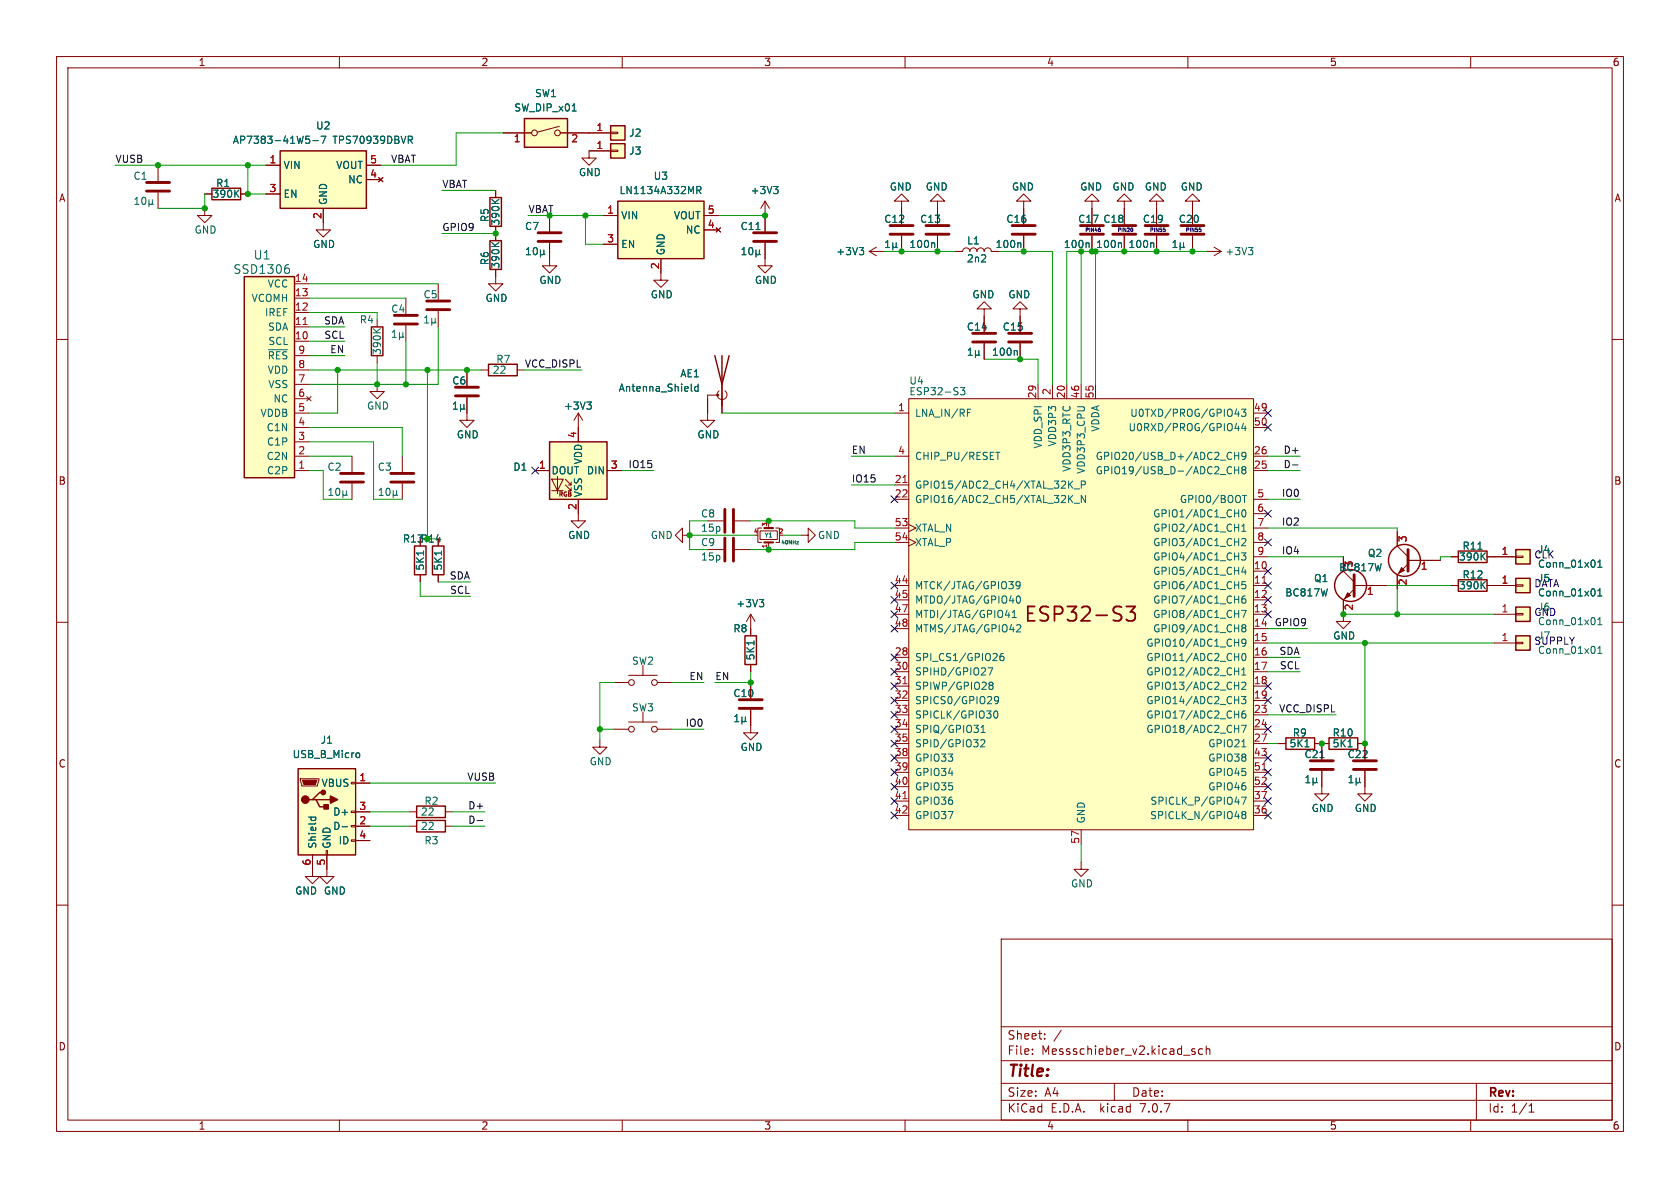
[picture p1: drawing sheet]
<svg xmlns="http://www.w3.org/2000/svg" width="297mm" height="210mm" viewBox="0 0 297 210" stroke-linecap="round" stroke-linejoin="round" font-family="sans-serif">
<g fill="none" stroke="#840000" stroke-width=".18">
<path d="M10 10h277v190h-277zM12 12h273v186h-273zM60 10v2M110 10v2M160 10v2M210 10v2M260 10v2M27.9 29.2v2.8M27.9 34v2.8M36.2 36.8v1.3h1.3l-1.3 1.3-1.3-1.3h1.3M36.2 34.3h1.3M42.5 34.3h1.3"/>
<path d="M47 34.3h2.5M47 29.2h2.5M57.1 36.8v3.8h1.3l-1.3 1.3-1.2-1.3h1.2M64.8 29.2h2.5M64.8 31.8h2.5M66.9 31.4l.8 .7M67.7 31.4l-.8 .7M87.6 33.7v1.2M88.9 23.5h5.1M97.2 38.1v2.8M98.9 22.3l-3.9 1.1M99.1 23.5h8.8"/>
<path d="M106.7 38.1h2.5M107.9 26.5h1.3v.3h-1.3zM107.9 23.4h1.3v.2h-1.3zM107.9 26.7h-3.8v1.2h1.3l-1.3 1.3-1.2-1.3h1.2M124.5 38.1h2.5M135.3 35.6v5.3M135.3 35.6l-.8 1.2M135.3 35.6l.7 1.2M159.4 35.6h1.3l-1.3-1.3-1.3 1.3h1.3v4M165.7 35.6h1.3l-1.3-1.3-1.2 1.3h1.2v4M181 35.6h1.2l-1.2-1.3-1.3 1.3h1.3v4M193 35.6h1.3l-1.3-1.3-1.2 1.3h1.2v4"/>
<path d="M198.8 35.6h1.2l-1.2-1.3-1.3 1.3h1.3v4M204.5 35.6h1.2l-1.2-1.3-1.3 1.3h1.3v4M210.8 35.6h1.3l-1.3-1.3-1.3 1.3h1.3v4M10 60h2M52.1 57.8h2.5M52.1 55.2h2.5M52.1 52.7h2.5M52.1 50.2h2.5M66.7 56.5v1.3M71.8 52.7v2.8M71.8 57.5v2.8M77.5 50.2v2.8"/>
<path d="M77.5 55v2.8M87.6 47.6v2.6h1.3l-1.3 1.2-1.2-1.2h1.2M87.6 40v2.5M97.2 42.9v4.1h1.2l-1.2 1.3-1.3-1.3h1.3M106.7 43.2h2.5M116.8 45.7v3.8h1.3l-1.3 1.3-1.2-1.3h1.2M124.5 40.6h2.5M126.6 40.3l.8 .7M127.4 40.3l-.8 .7M135.3 42.9v4.1h1.2l-1.2 1.3-1.3-1.3h1.3M153.7 44.5l1.2 .7M153.7 44.5h2.5"/>
<path d="M154.9 43.7l-1.2 .8M159.4 41.7v2.8M165.7 41.7v2.8M168.9 44.5h1.3a.64 .64 0 0 1 .6-.7 .64 .64 0 0 1 .6 .7 .64 .64 0 0 1 .7-.7 .64 .64 0 0 1 .6 .7 .64 .64 0 0 1 .7-.7 .64 .64 0 0 1 .6 .7 .64 .64 0 0 1 .6-.7 .64 .64 0 0 1 .7 .7h1.2M174 54.6h1.3l-1.3-1.3-1.3 1.3h1.3v4.1M180.3 54.6h1.3l-1.3-1.3-1.2 1.3h1.2v4.1M181 41.7v2.8M193 41.7v2.8M198.8 41.7v2.8M204.5 41.7v2.8M210.8 41.7v2.8M213.4 44.5h2.5"/>
<path d="M214.6 43.7l1.3 .8M215.9 44.5l-1.3 .7M285 60h2M52.1 60.3h2.5M52.1 78.1h2.5M52.1 75.6h2.5M52.1 73h2.5M52.1 70.5h2.5M52.1 67.9h2.5M52.1 65.4h2.5M52.1 62.9h2.5M54.2 70.1l.8 .8"/>
<path d="M55 70.1l-.8 .8M66.7 67.9v1.3h1.2l-1.2 1.3-1.3-1.3h1.3M66.7 62.9v1.2M82.5 70.2v4.1h1.3l-1.3 1.3-1.2-1.3h1.2M82.5 65.4v2.8M85.1 65.4h1.3M91.4 65.4h1.3M102.2 73v5.1M102.2 73l-.7 1.3M102.2 73l.8 1.3M126.9 69.9h-1.8v4.4h1.3l-1.3 1.3-1.3-1.3h1.3M127.1 69.1a.85 .85 0 0 0-.1 1.2 .85 .85 0 0 0 1.3 0 .85 .85 0 0 0-.2-1.2"/>
<path d="M127.6 67.9v5.1M158.1 73h2.6M160.7 70.5h60.9v76.2h-60.9zM174 60.7v2.8M180.3 60.7v2.8M183.5 67.9v2.6M186.1 67.9v2.6M188.6 67.9v2.6M191.1 67.9v2.6M193.7 67.9v2.6M221.6 75.6h2.6M221.6 73h2.6"/>
<path d="M52.1 83.2h2.5M52.1 80.6h2.5M62.2 80.6v2.8M62.2 85.5v2.8M71.1 80.6v2.8M71.1 85.5v2.8M94.6 83.2h2.6M97.5 84.7h2.1l-1 2zM97.5 86.7h2.1M98.6 84.2v3M99.9 85.7l1.1 1v-.5M99.9 84.7l1.1 1v-.5"/>
<path d="M100.5 85.7h.5M100.5 86.7h.5M102.2 88.3v3.8h1.3l-1.3 1.2-1.2-1.2h1.2M107.3 83.2h2.6M120.6 94.6v-1.3l-1.2 1.3 1.2 1.3v-1.3h1.3M125.1 97.2h2.8M125.1 92.1h2.8M129.9 97.2h2.8M129.9 92.1h2.8M134.4 93.9h3v1.5h-3zM134.6 93.3h-.6v2.6h.6M135.9 92.1v1.2"/>
<path d="M135.9 95.9v1.3M137.2 93.3h.6v2.6h-.6M141.6 94.6h1.3v-1.3l1.2 1.3-1.2 1.3v-1.3M158.1 80.6h2.6M158.1 85.7h2.6M158.1 88.3h2.6M158.1 93.3h2.6M158.1 95.9h2.6M160.7 92.7l1.2 .6-1.2 .7M160.7 95.3l1.2 .6-1.2 .6M221.6 83.2h2.6M221.6 80.6h2.6"/>
<path d="M221.6 88.3h2.6M221.6 93.3h2.6M221.6 95.9h2.6M221.6 90.8h2.6M221.6 98.4h2.6M237.5 98.4v2.6l1.9 1.9M247 94v2.5l1.9 1.9M248.9 99.7l-1.9 1.9v2.5M248.9 99.1h5.7M256.5 98.4h1.3M262.9 98.4h5.1M268 98.3h1.2v.3h-1.2z"/>
<path d="M10 110h2M74.3 101.6v1.3M77.5 101.6v1.3M111.1 119.4h5.1M113.7 117.6v1.8M132.7 108.6v3.8M132.7 117.5v1.2M132.7 108.6l-.7 1.3M132.7 108.6l.8 1.3M158.1 103.5h2.6M158.1 106h2.6M158.1 108.6h2.6"/>
<path d="M158.1 111.1h2.6M158.1 116.2h2.6M158.1 118.7h2.6M221.6 101h2.6M221.6 103.5h2.6M221.6 106h2.6M221.6 108.6h2.6M221.6 111.1h2.6M221.6 113.7h2.6M221.6 116.2h2.6M221.6 118.7h2.6M239.4 104.1l-1.9 1.9v3.9h1.3l-1.3 1.2-1.3-1.2h1.3"/>
<path d="M239.4 103.5h5.7M256.5 103.5h1.3M262.9 103.5h5.1M264.2 108.6h3.8M264.2 113.7h3.8M268 103.4h1.2v.2h-1.2zM268 113.5h1.2v.3h-1.2zM268 108.5h1.2v.2h-1.2zM285 110h2M53.1 137.7h3.3v.2l-.3 1h-2.8zM62.1 138.3h.8v.3h-.8zM62.9 138.4h2.5"/>
<path d="M106 130.8v1.3h1.3l-1.3 1.3-1.2-1.3h1.2M108.6 128.9h2.5M108.6 120.7h2.5M111.1 127.6h5.1M113.7 125.9v1.7M116.2 128.9h2.5M116.2 120.7h2.5M132.7 125.5v4h1.3l-1.3 1.3-1.3-1.3h1.3M132.7 120.7v2.7M158.1 121.3h2.6M158.1 123.8h2.6M158.1 126.4h2.6"/>
<path d="M158.1 128.9h2.6M158.1 131.4h2.6M158.1 134h2.6M158.1 136.5h2.6M158.1 139.1h2.6M221.6 121.3h2.6M221.6 123.8h2.6M221.6 126.4h2.6M221.6 128.9h2.6M221.6 131.4h2.6M221.6 134h2.6M221.6 136.5h2.6"/>
<path d="M221.6 139.1h2.6M226.1 131.4h1.2M232.4 131.4h2.5M233.7 136.3v4h1.2l-1.2 1.3-1.3-1.3h1.3M233.7 131.4v2.8M240 131.4h1.3v2.8M241.3 136.3v4h1.3l-1.3 1.3-1.3-1.3h1.3M10 160h2M55.2 151.1v3.8h1.3l-1.3 1.3-1.2-1.3h1.2M57.7 150.4h.2v.7h-.2zM57.8 151.1v3.8h1.3l-1.3 1.3-1.3-1.3h1.3M62.1 148.5h.8v.2h-.8z"/>
<path d="M62.1 145.9h.8v.3h-.8zM62.1 143.4h.8v.2h-.8zM62.9 146.1h2.5M62.9 143.5h2.5M62.9 148.6h2.5M72.4 146.1h1.3M72.4 143.5h1.3M78.7 146.1h1.3M78.7 143.5h1.3M158.1 144.1h2.6M158.1 141.6h2.6M191.1 152.4v1.3h1.3l-1.3 1.2-1.2-1.2h1.2"/>
<path d="M191.1 146.7v2.5M221.6 144.1h2.6M221.6 141.6h2.6M285 160h2M177 166h108v32h-108zM60 198v2M110 198v2M160 198v2M177 194.5h108M177 191.5h108M177 187.5h108M177 181.5h108"/>
<path d="M182.5 186.3v.1M182.5 185.5v.1M184.7 183.6v.1M184.7 182.8v.1M187.6 182.1l-1.3 2M197 191.5v3M210 198v2M210.7 185.8l.5 .2 .1 .2-.2 .2-.4-.1M210.7 185.5h.5M212.6 185.5l-.4-.1-.3 .3v.4l.1 .2h.6M213.2 185.5l.3-.1 .3 .1 .1 .9M213.2 184.9v1.5"/>
<path d="M260 198v2M261 191.5v6.5M270.3 196.6h.9M270.3 195.5l.4-.4v1.5"/>
<circle cx="94.5" cy="23.5" r=".51"/>
<circle cx="98.6" cy="23.5" r=".51"/>
<circle cx="111.6" cy="120.7" r=".51"/>
<circle cx="111.6" cy="128.9" r=".51"/>
<circle cx="115.7" cy="120.7" r=".51"/>
<circle cx="115.7" cy="128.9" r=".51"/>
</g>
<g fill="none" stroke="#840000" stroke-width=".25">
<path d="M37.5 33.3h5v2h-5zM49.5 26.7h15.3v10.1h-15.3zM86.6 34.9h2v5.1h-2zM92.7 21h7.6v5h-7.6zM107.9 25.4h2.6v2.5h-2.6zM107.9 22.2h2.6v2.6h-2.6zM109.2 35.6h15.3v10.1h-15.3zM43.2 48.9h8.9v35.6h-8.9zM65.7 57.8h2v5.1h-2zM86.6 42.5h2v5.1h-2zM86.4 64.4h5v2h-5zM97.2 78.1h10.1v10.2h-10.1z"/>
<path d="M126.4 62.9l1.2 5 1.3-5M127.6 62.9v8.9M73.3 96.5h2v5.1h-2zM76.5 96.5h2v5.1h-2zM257.8 97.4h5.1v2h-5.1zM268 97.2h2.5v2.5h-2.5zM131.7 112.4h2v5.1h-2zM257.8 102.5h5.1v2h-5.1zM268 102.2h2.5v2.6h-2.5zM268 112.4h2.5v2.5h-2.5zM268 107.3h2.5v2.6h-2.5zM52.7 135.9h10.2v15.2h-10.2z"/>
<path d="M227.3 130.4h5.1v2.1h-5.1zM234.9 130.4h5.1v2.1h-5.1zM55.2 141.4h.7l.6 1.2h1.3M55.9 141.4h2.5M57.1 140.1h-.6l-1.3 1.3h-.6M73.7 142.5h5v2h-5zM73.7 145h5v2.1h-5z"/>
<circle cx="248.3" cy="99.1" r="2.82"/>
<circle cx="238.8" cy="103.5" r="2.82"/>
</g>
<g fill="none" stroke="#006464" stroke-width=".18">
<path d="M101.1 19.6h.8M23.8 36.1h.8M23.8 35.2l.4-.3v1.2M25.2 35l.2-.1a.68 .68 0 0 1 .4 .6 .68 .68 0 0 1-.4 .6l-.2-.1-.1-.3zM26.3 36l.2 .1h.3l.1-.1M26.3 35.3v1.3M26.9 36l.2 .1M26.9 35.3v.7M41.7 34.1l.5 .8M42.2 33.6l-.7 .7M54.1 24.1h.6M54.6 24.6l.2 .2-.2 .5"/>
<path d="M55.3 24.9h1M56.8 24.1h.8l-.5 1.2M72.5 24.7l.4 .6M72.7 24.1l.2 .2-.1 .3-.1 .1M86.9 35.2l.8 .8M88.2 35.2l-.7 .6M123.2 33.6h.6l.1-.2v-.3l-.7-.1v1.2M123.5 33.6l.4 .6M136.8 33h.8l-.5 .4M137.3 33.4l.3 .3v.3l-.3 .2M50.7 46.8h.3M50.9 47.4l.3 .3v.3l-.3 .3"/>
<path d="M66 58.1l.7 .7M67.3 58.1l-.8 .5M69.3 59.6h.8M69.3 58.7l.4-.3v1.2M70.6 59.5l.2 .1h.2l.2-.1M70.6 58.8v1.3M71.2 59.5l.2 .1M71.2 58.8v.7M75.1 57.1h.7M75.1 56.2l.3-.4v1.3M76.3 56.9l.2 .2h.3l.1-.2M76.3 56.2v1.3"/>
<path d="M76.9 56.9l.2 .2M76.9 56.2v.7M86.9 42.9l.8 .7M88.2 42.9l-.7 .5M93.1 45h.7M93.1 44.1l.3-.3v1.2M94.4 43.9l.2-.1a.68 .68 0 0 1 .4 .6 .68 .68 0 0 1-.4 .6l-.2-.1-.1-.4zM95.5 44.8l.2 .2h.3l.1-.2M95.5 44.2v1.3M96.1 44.8l.2 .2M96.1 44.2v.6M131.2 45h.7"/>
<path d="M131.2 44.1l.3-.3v1.2M132.5 43.9l.2-.1a.68 .68 0 0 1 .4 .6 .68 .68 0 0 1-.4 .6l-.2-.1-.1-.4zM133.6 44.8l.2 .2h.3l.1-.2M133.6 40.6h.8M133.6 44.2v1.3M134.2 44.8l.2 .2M134.2 44.2v.6M151.9 43.8h.8l-.4 .4M152.4 44.2l.3 .3v.3l-.3 .2M156.6 43.8h.7M156.6 42.9l.3-.4v1.3M157.8 43.6l.2 .2h.3l.1-.2"/>
<path d="M157.8 42.9v1.3M158.4 43.6l.2 .2M158.4 42.9v.7M161 43.8h.7M161 42.9l.4-.4v1.3M162.3 42.6l.2-.1a.68 .68 0 0 1 .5 .6 .68 .68 0 0 1-.5 .7l-.2-.2-.1-.3zM163.5 42.6l.2-.1a.68 .68 0 0 1 .5 .6 .68 .68 0 0 1-.5 .7l-.2-.2-.1-.3zM164.7 42.9v.9M164.7 43l.2-.1 .3 .1v.8M180.3 42.9l.2 .2v.7M192.4 42.9l.1 .2v.7M198.1 42.9l.2 .2v.7"/>
<path d="M203.8 42.9l.2 .2v.7M207.4 43.8h.7M207.4 42.9l.3-.4v1.3M208.6 43.6l.2 .2h.3l.1-.2M208.6 42.9v1.3M209.2 43.6l.2 .2M209.2 42.9v.7M220.7 43.8h.8l-.4 .4M221.2 44.2l.3 .3v.3l-.3 .2M47.5 61.8h3.3M80.1 72.3h.8M80.1 71.4l.4-.3v1.2"/>
<path d="M81.4 72.2l.2 .1h.2l.2-.1M81.4 71.5v1.3M82 72.2l.2 .1M82 71.5v.7M103.7 71.1h.8l-.4 .4M104.3 71.5l.2 .3v.3l-.2 .2M122.3 69.1l.1 .1M123.4 67.9v1.3M123.4 68.4l-.4-.1-.2 .3 .1 .5h.5M169.8 68.5h.8l-.5 .5 .4 .1v.6l-.2 .1-.5-.1M171 72.3h.6M171 72.9h.4"/>
<path d="M171.2 62.8h.7M171.2 61.9l.3-.4v1.3M172.4 62.6l.2 .2h.3l.1-.2M172.4 62v1.2M173 62.6l.2 .2M173 62v.6M175.6 62.8h.7M175.6 61.9l.4-.4v1.3M176 80h.8M176.4 80v1.2M176.9 61.7l.2-.2a.68 .68 0 0 1 .5 .7 .68 .68 0 0 1-.5 .6l-.2-.1-.1-.4zM178.2 61.6l.1-.1a.68 .68 0 0 1 .5 .7 .68 .68 0 0 1-.5 .6 .84 .84 0 0 1-.1-1.2z"/>
<path d="M179.3 62v.8M179.3 62.1l.2-.1h.3v.8M218.3 80v1.2M218.3 73.2h.8M218.6 74.8l-.3 .9h.8M218.9 72.8v.8M218.9 75.3v.8M219 80v1.2M219.5 72.3h.8l-.5 .5 .4 .1v.6l-.2 .1-.5-.1M219.8 74.8l-.3 .9h.8M220.1 75.3v.8M58.1 87.6h.8"/>
<path d="M58.1 86.7l.4-.4v1.3M59.5 86.4l.1-.1a.68 .68 0 0 1 .5 .6 .68 .68 0 0 1-.5 .7 .84 .84 0 0 1-.1-1.2zM60.6 87.4l.2 .2h.2l.2-.2M60.6 86.7v1.3M61.2 87.4l.2 .2M61.2 86.7v.7M67 87.6h.8M67 86.7l.4-.4v1.3M68.4 86.4l.1-.1a.68 .68 0 0 1 .5 .6 .68 .68 0 0 1-.5 .7 .84 .84 0 0 1-.1-1.2zM69.5 87.4l.2 .2h.2l.2-.2M69.5 86.7v1.3M70.1 87.4l.2 .2"/>
<path d="M70.1 86.7v.7M74.9 97.4v.7M78 97.4v.7M140.8 95.7h.4l-.4 .5h.4M189.1 85.6l.6 .7M189.1 88.1l.6 .7M189.7 85l-.8 .8M189.7 87.6l-.8 .7M189.9 86.4h1M189.9 89h1M191.2 85.7l.6-.1 .1-.1-.1-.3-.6-.2v1.3M191.9 87.6v1.2l-.7-1.2v1.2"/>
<path d="M217.2 82.6l.3-.1 .2 .1M217.7 80v.1M217.7 83.6l-.2 .2-.3-.1M217.7 81.1v.1M218.3 82.5v1.3M218.3 83.1h.7M218.3 80.6h.7M219 82.5v1.3M219.5 97.7h.8l-.5 .5 .4 .1v.6l-.2 .1-.5-.1M219.5 95.3l.5-.1 .3 .4-.8 .9h.8M219.5 93l.4-.3v1.2M219.5 93.9h.8"/>
<path d="M219.7 87.6h.7M219.7 90.2l.1-.1a.68 .68 0 0 1 .5 .6 .68 .68 0 0 1-.5 .7 .84 .84 0 0 1-.1-1.2zM219.8 83l-.3-.2 .3-.3h.2l.3 .2-.3 .3M219.8 83l-.3 .3 .1 .3 .2 .2 .3-.1 .2-.2v-.2l-.3-.3M219.8 83h.2M220 87.6v1.2M220.3 80.5l-.3 .2h-.3l-.2-.2 .2-.5h.3l.2 .1a.84 .84 0 0 1-.3 1.1h-.2M261.3 97.1h.7M262 98.3l.6 .7M262.6 97.7l-.7 .8M282.5 99.4l.3-.4v1.3M133.3 113.3v.7"/>
<path d="M134.2 106h.8l-.4 .5M134.8 106.5l.2 .2v.3l-.2 .3M174.7 118.1h.8l-.5 1.2M177.4 115.5l-.4 .1a.86 .86 0 0 0 0 1.2l.4-.1 .1-.5-.2-.2-.4 .1-.1 .1M177.7 108.7h.8M178.3 102.8h.8l-.4 .5M178.3 108.3v.9M178.5 111.3h.8M178.9 109.2h.8M178.9 108.3l.4-.4v1.3M179.1 103.4v.6M180.2 110.4l-.5 .2"/>
<path d="M180.3 106.5a.69 .69 0 0 0-.3-1.1 .79 .79 0 0 0 0 1.2M180.3 103.4l-.2 .2-.4-.1-.1-.1 .1-.5 .4-.1 .2 .1a.84 .84 0 0 1-.3 1.2h-.3M180.4 111l-.7 .7h.8M218.3 118.7h.7M219 118.1v1.2M219.5 107.9h.8l-.5 1.3M219.5 119.3h.8M219.5 118.4l.4-.3v1.2M219.7 115.6l.1-.1a.68 .68 0 0 1 .5 .6 .68 .68 0 0 1-.5 .7 .84 .84 0 0 1-.1-1.2zM219.8 111l-.3-.3 .3-.3h.2l.3 .3-.3 .3M219.8 111l-.3 .2 .1 .4 .2 .1 .3-.1 .2-.1v-.3l-.3-.2M219.8 111h.2"/>
<path d="M219.8 100.2l-.3 .9h.8M220.1 105.4h-.3a.86 .86 0 0 0 0 1.2l.4-.1 .1-.4-.3-.3-.3 .1-.2 .2M220.1 100.7v.8M220.2 102.8h-.6l-.1 .6 .2-.1 .4 .1 .2 .1-.1 .5-.2 .1-.5-.1M220.3 113.5l-.3 .3-.3-.1-.2-.2 .2-.5h.3l.2 .1a.84 .84 0 0 1-.3 1.1h-.2M262 103.4l.6 .7M262.6 102.8l-.7 .7M282.5 105.4h.7M282.5 110.4h.7M282.5 115.5h.7M282.5 104.4l.3-.3v1.3M282.5 109.5l.3-.3v1.2"/>
<path d="M282.5 114.6l.3-.4v1.3M282.5 100.3h.7M63.2 133.1h.3l.1 .2-.1 .5-.3 .1M129.9 127.6h.7M129.9 126.7l.4-.4v1.3M131.2 127.4l.1 .2h.3l.2-.2M131.2 126.7v1.3M131.8 127.4l.1 .2M131.8 126.7v.7M173.4 130.9l.5-.1 .2 .3-.8 .9h.8M173.4 129.5h.8M173.4 128.6l.4-.4v1.3"/>
<path d="M175.1 121.1l-.3-.2 .3-.3h.2l.3 .2-.3 .3M175.1 121.1l-.3 .3 .1 .3 .2 .2 .3-.1 .2-.2v-.2l-.3-.3M175.1 121.1h.2M175.8 125.8l.2-.1a.68 .68 0 0 1 .4 .6 .68 .68 0 0 1-.4 .6l-.2-.1-.1-.3zM176.5 123.7l-.2 .2h-.4l-.1-.2 .1-.5 .4-.1 .2 .2a.84 .84 0 0 1-.3 1.1h-.3M219.5 123.1h.8l-.5 .5 .4 .1v.6l-.2 .1-.5-.1M219.5 128.2h.8l-.5 1.3M219.5 120.7l.5-.1 .3 .4-.8 .9h.8M219.5 132h.8M220.1 125.7h-.3a.86 .86 0 0 0 0 1.2l.4-.1 .1-.4-.3-.2h-.3l-.2 .2M230.7 132h.7M230.9 138.4h.7"/>
<path d="M230.9 137.5l.3-.4v1.3M232.1 138.2l.2 .2h.3l.1-.2M232.1 137.5v1.3M232.7 138.2l.2 .2M232.7 137.5v.7M233.3 133.9h.8M238.3 132h.7M238.5 138.4h.7M238.5 137.5l.3-.4v1.3M239.7 138.2l.2 .2h.3l.2-.2M239.7 137.5v1.3M240.4 138.2l.1 .2"/>
<path d="M240.4 137.5v.7M54.6 144.5h1.2M55 144.5v.3M55.8 144.5v.3M60.5 146.1h.9M219.5 140.9h.8l-.5 1.3M219.8 144l-.3-.2 .3-.3h.2l.3 .2-.3 .3M219.8 144l-.3 .2 .1 .4 .2 .1h.3l.2-.2v-.3l-.3-.2M219.8 144h.2"/>
</g>
<g fill="#ffffc2" stroke="#ffffc2" stroke-width=".18">
<path d="M43.2 48.9h8.9v35.6h-8.9z"/>
<path d="M160.7 70.5h60.9v76.2h-60.9z"/>
<path d="M52.7 135.9h10.2v15.2h-10.2z"/>
<path d="M92.7 21h7.6v5h-7.6z"/>
<path d="M49.5 26.7h15.3v10.1h-15.3z"/>
<path d="M268 102.2h2.5v2.6h-2.5z"/>
<path d="M107.9 25.4h2.6v2.5h-2.6z"/>
<path d="M107.9 22.2h2.6v2.6h-2.6z"/>
<path d="M268 97.2h2.5v2.5h-2.5z"/>
<path d="M268 112.4h2.5v2.5h-2.5z"/>
<path d="M268 107.3h2.5v2.6h-2.5z"/>
<path d="M109.2 35.6h15.3v10.1h-15.3z"/>
<path d="M97.2 78.1h10.1v10.2h-10.1z"/>
</g>
<path d="M53.6 57.4h.7M159.6 85.3h.8M223.1 103.1h.8M159.6 120.9h.8M223.1 136.1h.8M159.6 141.2h.8" fill="none" stroke="#a90000" stroke-width=".18"/>
<g fill="none" stroke="#840000" stroke-width=".51">
<path d="M25.9 33.8h4.1M25.9 32.3h4.1M157.4 39.9h4M163.7 39.9h4.1M178.9 39.9h4.1M191 39.9h4.1M196.7 39.9h4.1M202.4 39.9h4.1M208.8 39.9h4.1M69.7 55.8h4.1M69.7 57.3h4.1M75.4 53.2h4.1"/>
<path d="M75.4 54.7h4.1M95.1 42.7h4.1M95.1 41.1h4.1M133.2 42.7h4.1M133.2 41.1h4.1M157.4 41.4h4M163.7 41.4h4.1M172 58.9h4M178.3 58.9h4.1M178.9 41.4h4.1M191 41.4h4.1M196.7 41.4h4.1"/>
<path d="M202.4 41.4h4.1M208.8 41.4h4.1M80.5 68.5h4.1M80.5 70h4.1M172 60.5h4M178.3 60.5h4.1M60.2 85.2h4.1M60.2 83.7h4.1M69.1 85.2h4.1M69.1 83.7h4.1M128.1 90v4.1M128.1 95.1v4.1"/>
<path d="M129.7 90v4.1M129.7 95.1v4.1M248.9 97.2v3.8M239.4 101.6v3.8M130.7 125.2h4M130.7 123.7h4M231.6 136h4.1M231.6 134.5h4.1M239.3 136h4M239.3 134.5h4"/>
</g>
<path d="M199.1 107.2h1.6l-.9 1a.69 .69 0 0 1 .9 .5v.6l-.3 .3-.2 .1h-.7l-.4-.2" fill="none" stroke="#840000" stroke-width=".32"/>
<g fill="#840000" stroke="#840000" stroke-width=".25">
<path d="M58.4 140.7l1.3 .7-1.3 .6z"/>
<path d="M57.3 142.2h.7v.8h-.7z"/>
<circle cx="54" cy="141.4" r=".63"/>
<circle cx="57.2" cy="140.1" r=".38"/>
</g>
<g fill="#840000" stroke="#840000" stroke-width=".18">
<path d="M53.5 137.9h2.5l-.2 .8h-2.1z"/>
<path d="M247.8 100.3l.5 .5-1 .5z"/>
<path d="M238.3 104.8l.5 .5-1.1 .5z"/>
<circle cx="126.9" cy="69.8" r=".18"/>
</g>
<path d="M135.1 95.9h1.6M135.1 93.3h1.6" fill="none" stroke="#840000" stroke-width=".38"/>
<path d="M228.5 82.2h1M84.4 145.1h.9" fill="none" stroke="#0f0f0f" stroke-width=".18"/>
<path d="M194.5 40.6v.3M200.2 40.4v.5M205.7 40.3h.3M205.9 40.5l.1 .2-.1 .2M212 40.3h.3M212.2 40.5l.1 .2-.1 .2" fill="none" stroke="#0000c2" stroke-width=".18"/>
<g fill="none" stroke="#009600" stroke-width=".18">
<path d="M20.3 29.2h26.7M36.2 34.3v2.5h-8.3M43.8 29.2v5.1h3.2M78.1 33.7h9.5M88.9 23.5h-8.3v5.7h-13.3M93.3 38.1h13.4M103.5 38.1v5.1h3.2M127 38.1h8.3M54.6 55.2h12.1v1.3M54.6 52.7h17.2M54.6 50.2h22.9M54.6 57.8h6.4"/>
<path d="M77.5 57.8v10.1h-22.9M78.1 41.3h9.5M156.2 44.5h12.7M176.5 44.5h9.6v23.4M188.6 44.5v23.4M193.7 44.5v23.4M213.4 44.5h-22.3v23.4M54.6 62.9h6.4M54.6 65.4h30.5M54.6 78.1h11.4v10.2h5.1M54.6 60.3h6.4M54.6 75.6h16.5v5"/>
<path d="M59.7 65.4v7.6h-5.1M66.7 64.1v3.8M71.8 60.3v7.6M75.6 65.4v29.9M92.7 65.4h10.2M127.6 73h30.5M174 63.5h9.5v4.4M54.6 83.2h2.5v5.1h5.1M54.6 80.6h7.6M109.9 83.2h5.7M121.9 94.6h11.4M125.1 92.1h-3.2v5.1h3.2"/>
<path d="M132.7 92.1h18.4v1.2h7M138.4 94.6h3.2M150.5 80.6h7.6M150.5 85.7h7.6M158.1 95.9h-7v1.3h-18.4M224.2 83.2h5.7M224.2 88.3h5.7M224.2 80.6h5.7M224.2 93.3h22.8v.7M224.2 98.4h13.3M256.5 98.4h-1.9v.7M74.3 102.9v2.5h8.9"/>
<path d="M77.5 102.9h5.7M132.7 118.7v2h-6.3M224.2 111.1h6.9M224.2 113.7h40M224.2 118.7h5.7M224.2 116.2h5.7M237.5 108.6h26.7M241.3 113.7v17.7M245.1 103.5h11.4M247 104.1v4.5M65.4 138.4h22.2M106 128.9h2.6"/>
<path d="M108.6 120.7h-2.6v10.1M118.7 128.9h5.8M118.7 120.7h5.8M224.2 131.4h1.9M224.2 126.4h12M65.4 146.1h7M65.4 143.5h7M80 146.1h5.7M80 143.5h5.7M191.1 149.2v3.2"/>
</g>
<g fill="none" stroke="#000084" stroke-width=".18">
<path d="M223.5 75l1.3 1.2M223.5 72.4l1.3 1.2M224.8 75l-1.3 1.2M224.8 72.4l-1.3 1.2M94 82.6l1.2 1.2M95.2 82.6l-1.2 1.2M157.5 87.7l1.2 1.2M158.7 87.7l-1.2 1.2M223.5 90.2l1.3 1.2M223.5 95.3l1.3 1.2M224.8 90.2l-1.3 1.2M224.8 95.3l-1.3 1.2"/>
<path d="M157.5 105.4l1.2 1.3M157.5 102.9l1.2 1.2M157.5 108l1.2 1.2M157.5 118.1l1.2 1.3M157.5 110.5l1.2 1.2M157.5 115.6l1.2 1.2M158.7 105.4l-1.2 1.3M158.7 102.9l-1.2 1.2M158.7 108l-1.2 1.2M158.7 118.1l-1.2 1.3M158.7 110.5l-1.2 1.2M158.7 115.6l-1.2 1.2"/>
<path d="M223.5 108l1.3 1.2M223.5 102.9l1.3 1.2M223.5 105.4l1.3 1.3M223.5 100.4l1.3 1.2M224.8 108l-1.3 1.2M224.8 102.9l-1.3 1.2M224.8 105.4l-1.3 1.3M224.8 100.4l-1.3 1.2M157.5 138.5l1.2 1.2M157.5 123.2l1.2 1.2M157.5 120.7l1.2 1.2M157.5 130.8l1.2 1.3"/>
<path d="M157.5 135.9l1.2 1.2M157.5 128.3l1.2 1.2M157.5 125.8l1.2 1.2M157.5 133.4l1.2 1.2M158.7 138.5l-1.2 1.2M158.7 123.2l-1.2 1.2M158.7 120.7l-1.2 1.2M158.7 130.8l-1.2 1.3M158.7 135.9l-1.2 1.2M158.7 128.3l-1.2 1.2M158.7 125.8l-1.2 1.2M158.7 133.4l-1.2 1.2"/>
<path d="M223.5 133.4l1.3 1.2M223.5 120.7l1.3 1.2M223.5 138.5l1.3 1.2M223.5 135.9l1.3 1.2M223.5 123.2l1.3 1.2M223.5 128.3l1.3 1.2M224.8 133.4l-1.3 1.2M224.8 120.7l-1.3 1.2M224.8 138.5l-1.3 1.2M224.8 135.9l-1.3 1.2M224.8 123.2l-1.3 1.2M224.8 128.3l-1.3 1.2"/>
<path d="M157.5 141l1.2 1.2M157.5 143.5l1.2 1.3M158.7 141l-1.2 1.2M158.7 143.5l-1.2 1.3M223.5 143.5l1.3 1.3M223.5 141l1.3 1.2M224.8 143.5l-1.3 1.3M224.8 141l-1.3 1.2"/>
</g>
<g fill="#009600" stroke="#009600" stroke-width=".18">
<circle cx="36.2" cy="36.8" r=".46"/>
<circle cx="59.7" cy="65.4" r=".46"/>
<circle cx="87.6" cy="41.3" r=".46"/>
<circle cx="43.8" cy="34.3" r=".46"/>
<circle cx="43.8" cy="29.2" r=".46"/>
<circle cx="27.9" cy="29.2" r=".46"/>
<circle cx="103.5" cy="38.1" r=".46"/>
<circle cx="97.2" cy="38.1" r=".46"/>
<circle cx="135.3" cy="38.1" r=".46"/>
<circle cx="66.7" cy="67.9" r=".46"/>
<circle cx="71.8" cy="67.9" r=".46"/>
<circle cx="75.6" cy="65.4" r=".46"/>
<circle cx="82.5" cy="65.4" r=".46"/>
<circle cx="132.7" cy="120.7" r=".46"/>
<circle cx="106" cy="128.9" r=".46"/>
<circle cx="135.9" cy="97.2" r=".46"/>
<circle cx="121.9" cy="94.6" r=".46"/>
<circle cx="191.1" cy="44.5" r=".46"/>
<circle cx="193" cy="44.5" r=".46"/>
<circle cx="165.7" cy="44.5" r=".46"/>
<circle cx="180.3" cy="63.5" r=".46"/>
<circle cx="181" cy="44.5" r=".46"/>
<circle cx="241.3" cy="113.7" r=".46"/>
<circle cx="233.7" cy="131.4" r=".46"/>
<circle cx="241.3" cy="131.4" r=".46"/>
<circle cx="237.5" cy="108.6" r=".46"/>
<circle cx="135.9" cy="92.1" r=".46"/>
<circle cx="159.4" cy="44.5" r=".46"/>
<circle cx="247" cy="108.6" r=".46"/>
<circle cx="210.8" cy="44.5" r=".46"/>
<circle cx="198.8" cy="44.5" r=".46"/>
<circle cx="204.5" cy="44.5" r=".46"/>
<circle cx="193.7" cy="44.5" r=".46"/>
</g>
<text font-size="3.5" fill="#006464" x="180.9" y="110.3">ESP32-S3</text>
<text font-size="2.8" fill="#840000" x="178" y="190.9">Title:</text>
<g font-size="2.1" fill="#006464">
<text x="44.8" y="46.1">U1</text>
<text x="41.2" y="48.6">SSD1306</text>
</g>
<g font-size="2.1" fill="#840000">
<text x="178" y="184">Sheet:</text>
<text x="178" y="186.7">File:</text>
<text x="184.1" y="186.7">Messschieber_v2.kicad_sch</text>
<text x="178" y="196.9">KiCad</text>
<text x="178" y="194.1">Size:</text>
<text x="184.7" y="194.1">A4</text>
<text x="185.7" y="196.9">E.D.A.</text>
<text x="194.6" y="196.9">kicad</text>
<text x="200" y="194.1">Date:</text>
<text x="201.8" y="196.9">7.0.7</text>
<text x="263" y="194.3">Rev:</text>
<text x="263" y="196.9">Id:</text>
<text x="267.1" y="196.9">1/1</text>
</g>
<g font-size="1.8" fill="#840000">
<text x="35" y="11.9">1</text>
<text x="85" y="11.9">2</text>
<text x="135" y="11.9">3</text>
<text x="185" y="11.9">4</text>
<text x="235" y="11.9">5</text>
<text x="285" y="11.9">6</text>
<text x="10.3" y="35.9">A</text>
<text x="285.3" y="35.9">A</text>
<text x="10.3" y="85.9">B</text>
<text x="285.3" y="85.9">B</text>
<text x="10.3" y="135.9">C</text>
<text x="285.3" y="135.9">C</text>
<text x="10.3" y="185.9">D</text>
<text x="285.3" y="185.9">D</text>
<text x="35" y="199.9">1</text>
<text x="85" y="199.9">2</text>
<text x="135" y="199.9">3</text>
<text x="185" y="199.9">4</text>
<text x="235" y="199.9">5</text>
<text x="285" y="199.9">6</text>
</g>
<g font-size="1.8" fill="#006464">
<text x="94.5" y="17.4">SW1</text>
<text x="55.8" y="23.1">U2</text>
<text x="90.8" y="19.9">SW_DIP_x01</text>
<text x="41.1" y="25.6">AP7383-41W5-7</text>
<text x="58.9" y="25.6">TPS70939DBVR</text>
<text x="111.1" y="27.5">J3</text>
<text x="111.1" y="24.4">J2</text>
<text x="23.5" y="32">C1</text>
<text x="37.5" y="35.2">390K</text>
<text x="38.1" y="33.2">R1</text>
<text x="50" y="30.1">VIN</text>
<text x="50" y="35.2">EN</text>
<text x="59.3" y="30.1">VOUT</text>
<text x="61.5" y="32.6">NC</text>
<text x="102.2" y="31.3">GND</text>
<text x="109.4" y="34.5">LN1134A332MR</text>
<text x="115.5" y="32">U3</text>
<text x="132.6" y="34.5">+3V3</text>
<text x="157.2" y="33.9">GND</text>
<text x="163.6" y="33.9">GND</text>
<text x="178.8" y="33.9">GND</text>
<text x="190.9" y="33.9">GND</text>
<text x="196.6" y="33.9">GND</text>
<text x="202.3" y="33.9">GND</text>
<text x="208.6" y="33.9">GND</text>
<text x="34.3" y="41.5">GND</text>
<text x="58" y="36.3" transform="rotate(-90 58 36.3)">GND</text>
<text x="86.6" y="39.4" transform="rotate(-90 86.6 39.4)">R5</text>
<text x="88.5" y="40" transform="rotate(-90 88.5 40)">390K</text>
<text x="92.7" y="40.9">C7</text>
<text x="109.7" y="39">VIN</text>
<text x="119" y="39">VOUT</text>
<text x="121.1" y="41.5">NC</text>
<text x="130.8" y="40.9">C11</text>
<text x="156.2" y="39.6">C12</text>
<text x="162.6" y="39.6">C13</text>
<text x="177.8" y="39.6">C16</text>
<text x="190.5" y="39.6">C17 C18</text>
<text x="201.9" y="39.6">C19</text>
<text x="208.3" y="39.6">C20</text>
<text x="55.3" y="44">GND</text>
<text x="86.6" y="47" transform="rotate(-90 86.6 47)">R6</text>
<text x="88.5" y="47.6" transform="rotate(-90 88.5 47.6)">390K</text>
<text x="109.7" y="44">EN</text>
<text x="117.7" y="45.2" transform="rotate(-90 117.7 45.2)">GND</text>
<text x="147.7" y="45.3">+3V3</text>
<text x="170.8" y="46.6">2n2</text>
<text x="170.9" y="43.4">L1</text>
<text x="175.9" y="44">100n</text>
<text x="188" y="44">100n</text>
<text x="193.7" y="44">100n</text>
<text x="199.4" y="44">100n</text>
<text x="216.5" y="45.3">+3V3</text>
<text x="44.4" y="53.6">VCOMH</text>
<text x="47.2" y="51">VCC</text>
<text x="74.8" y="52.9">C5</text>
<text x="85.7" y="53.6">GND</text>
<text x="95.3" y="50.4">GND</text>
<text x="114.9" y="52.9">GND</text>
<text x="133.4" y="50.4">GND</text>
<text x="171.8" y="52.9">GND</text>
<text x="178.2" y="52.9">GND</text>
<text x="46.7" y="56.1">IREF</text>
<text x="47.3" y="58.6">SDA</text>
<text x="63.5" y="57.4">R4</text>
<text x="69.1" y="55.5">C4</text>
<text x="170.8" y="58.6">C14</text>
<text x="177.2" y="58.6">C15</text>
<text x="47.2" y="63.7">~{RES}</text>
<text x="47.3" y="61.2">SCL</text>
<text x="67.5" y="62.9" transform="rotate(-90 67.5 62.9)">390K</text>
<text x="87.6" y="64.4">R7</text>
<text x="47.2" y="66.3">VDD</text>
<text x="47.3" y="68.8">VSS</text>
<text x="48.3" y="71.3">NC</text>
<text x="79.9" y="68.2">C6</text>
<text x="87" y="66.3">22</text>
<text x="109.3" y="69.4">Antenna_Shield</text>
<text x="120.2" y="66.9">AE1</text>
<text x="160.7" y="70.1">ESP32-S3</text>
<text x="160.7" y="68.2">U4</text>
<text x="46" y="73.9">VDDB</text>
<text x="47" y="76.4">C1N</text>
<text x="64.8" y="72.6">GND</text>
<text x="80.7" y="77.7">GND</text>
<text x="99.6" y="72.6">+3V3</text>
<text x="123.2" y="77.7">GND</text>
<text x="161.7" y="73.9">LNA_IN/RF</text>
<text x="194.5" y="76.4" transform="rotate(-90 194.5 76.4)">VDDA</text>
<text x="199.4" y="76.4">U0RXD/PROG/GPIO44</text>
<text x="199.7" y="73.9">U0TXD/PROG/GPIO43</text>
<text x="47" y="81.5">C2N</text>
<text x="47.1" y="79">C1P</text>
<text x="57.8" y="83.4">C2</text>
<text x="66.7" y="83.4">C3</text>
<text x="90.7" y="83.4">D1</text>
<text x="103.1" y="82.2" transform="rotate(-90 103.1 82.2)">VDD</text>
<text x="161.7" y="81.5">CHIP_PU/RESET</text>
<text x="184.4" y="79.4" transform="rotate(-90 184.4 79.4)">VDD_SPI</text>
<text x="186.9" y="79" transform="rotate(-90 186.9 79)">VDD3P3</text>
<text x="189.5" y="83.5" transform="rotate(-90 189.5 83.5)">VDD3P3_RTC</text>
<text x="192" y="83.9" transform="rotate(-90 192 83.9)">VDD3P3_CPU</text>
<text x="193.6" y="81.5">GPIO20/USB_D+/ADC2_CH9</text>
<text x="47.1" y="84">C2P</text>
<text x="97.4" y="84">DOUT DIN</text>
<text x="103.1" y="88" transform="rotate(-90 103.1 88)">VSS</text>
<text x="161.7" y="86.6">GPIO15/ADC2_CH4/XTAL_32K_P</text>
<text x="161.7" y="89.1">GPIO16/ADC2_CH5/XTAL_32K_N</text>
<text x="193.6" y="84">GPIO19/USB_D-/ADC2_CH8</text>
<text x="208.5" y="89.1">GPIO0/BOOT</text>
<text x="100.3" y="95.5">GND</text>
<text x="114.9" y="95.5">GND</text>
<text x="123.8" y="91.7">C8</text>
<text x="123.8" y="94.2">15p</text>
<text x="144.5" y="95.5">GND</text>
<text x="161.7" y="94.2">XTAL_N</text>
<text x="203.8" y="91.7">GPIO1/ADC1_CH0</text>
<text x="203.8" y="94.2">GPIO2/ADC1_CH1</text>
<text x="75.2" y="101" transform="rotate(-90 75.2 101)">5K1</text>
<text x="78.3" y="101" transform="rotate(-90 78.3 101)">5K1</text>
<text x="123.8" y="96.7">C9</text>
<text x="123.8" y="99.3">15p</text>
<text x="161.7" y="96.7">XTAL_P</text>
<text x="203.8" y="101.8">GPIO5/ADC1_CH4</text>
<text x="203.8" y="96.7">GPIO3/ADC1_CH2</text>
<text x="203.8" y="99.3">GPIO4/ADC1_CH3</text>
<text x="236.6" y="101.2">BC817W</text>
<text x="241.7" y="98.7">Q2</text>
<text x="257.8" y="99.3">390K</text>
<text x="258.5" y="97.4">R11</text>
<text x="271.1" y="98.8">CLK</text>
<text x="271.8" y="98">J4</text>
<text x="271.8" y="100.6">Conn_01x01</text>
<text x="130.1" y="107.5">+3V3</text>
<text x="161.7" y="104.4">MTCK/JTAG/GPIO39</text>
<text x="161.7" y="106.9">MTDO/JTAG/GPIO40</text>
<text x="203.8" y="104.4">GPIO6/ADC1_CH5</text>
<text x="203.8" y="106.9">GPIO7/ADC1_CH6</text>
<text x="227.1" y="105.6">BC817W</text>
<text x="232.2" y="103.1">Q1</text>
<text x="257.8" y="104.4">390K</text>
<text x="258.5" y="102.5">R12</text>
<text x="271.1" y="103.9">DATA</text>
<text x="271.8" y="103.1">J5</text>
<text x="271.8" y="105.6">Conn_01x01</text>
<text x="129.5" y="112">R8</text>
<text x="161.7" y="109.4">MTDI/JTAG/GPIO41</text>
<text x="161.7" y="112">MTMS/JTAG/GPIO42</text>
<text x="203.8" y="109.4">GPIO8/ADC1_CH7</text>
<text x="203.8" y="112">GPIO9/ADC1_CH8</text>
<text x="235.6" y="113.3">GND</text>
<text x="271.8" y="110.7">Conn_01x01</text>
<text x="111.6" y="117.7">SW2</text>
<text x="133.6" y="116.8" transform="rotate(-90 133.6 116.8)">5K1</text>
<text x="161.7" y="117.1">SPI_CS1/GPIO26</text>
<text x="161.7" y="119.6">SPIHD/GPIO27</text>
<text x="202.6" y="114.5">GPIO10/ADC1_CH9</text>
<text x="202.6" y="117.1">GPIO11/ADC2_CH0</text>
<text x="202.6" y="119.6">GPIO12/ADC2_CH1</text>
<text x="271.8" y="115.8">Conn_01x01</text>
<text x="111.6" y="126">SW3</text>
<text x="129.5" y="123.4">C10</text>
<text x="161.7" y="122.1">SPIWP/GPIO28</text>
<text x="161.7" y="124.7">SPICS0/GPIO29</text>
<text x="202.6" y="122.1">GPIO13/ADC2_CH2</text>
<text x="202.6" y="124.7">GPIO14/ADC2_CH3</text>
<text x="56.6" y="131.7">J1</text>
<text x="161.7" y="127.2">SPICLK/GPIO30</text>
<text x="161.7" y="129.8">SPIQ/GPIO31</text>
<text x="202.6" y="127.2">GPIO17/ADC2_CH6</text>
<text x="202.6" y="129.8">GPIO18/ADC2_CH7</text>
<text x="228.4" y="130.4">R9</text>
<text x="235.5" y="130.4">R10</text>
<text x="51.6" y="134.2">USB_B_Micro</text>
<text x="104.1" y="135.5">GND</text>
<text x="130.8" y="132.9">GND</text>
<text x="161.7" y="132.3">SPID/GPIO32</text>
<text x="161.7" y="134.8">GPIO33</text>
<text x="161.7" y="137.4">GPIO34</text>
<text x="213.5" y="132.3">GPIO21</text>
<text x="213.5" y="134.8">GPIO38</text>
<text x="213.5" y="137.4">GPIO45</text>
<text x="227.9" y="132.3">5K1</text>
<text x="230.5" y="134.2">C21</text>
<text x="235.5" y="132.3">5K1</text>
<text x="238.1" y="134.2">C22</text>
<text x="56.7" y="139.3">VBUS</text>
<text x="74.9" y="142.5">R2</text>
<text x="161.7" y="139.9">GPIO35</text>
<text x="161.7" y="142.5">GPIO36</text>
<text x="203.3" y="142.5">SPICLK_P/GPIO47</text>
<text x="213.5" y="139.9">GPIO46</text>
<text x="231.8" y="143.7">GND</text>
<text x="239.4" y="143.7">GND</text>
<text x="58.8" y="146.9">D-</text>
<text x="58.8" y="144.4">D+</text>
<text x="59.8" y="149.5">ID</text>
<text x="74.3" y="144.4">22</text>
<text x="74.3" y="146.9">22</text>
<text x="74.9" y="149.5">R3</text>
<text x="161.7" y="145">GPIO37</text>
<text x="192" y="145.7" transform="rotate(-90 192 145.7)">GND</text>
<text x="203.2" y="145">SPICLK_N/GPIO48</text>
<text x="56.1" y="150.1" transform="rotate(-90 56.1 150.1)">Shield</text>
<text x="58.6" y="150.1" transform="rotate(-90 58.6 150.1)">GND</text>
<text x="52.1" y="158.3">GND GND</text>
<text x="189.2" y="157.1">GND</text>
</g>
<g font-size="1.8" fill="#a90000">
<text x="105.3" y="23.2">1</text>
<text x="47.6" y="29">1</text>
<text x="65.3" y="29">5</text>
<text x="90.7" y="25.5">1</text>
<text x="100.9" y="25.5">2</text>
<text x="105.3" y="26.4">1</text>
<text x="47.6" y="34">3</text>
<text x="65.3" y="31.5">4</text>
<text x="56.9" y="38.8" transform="rotate(-90 56.9 38.8)">2</text>
<text x="107.2" y="37.8">1</text>
<text x="125" y="40.4">4</text>
<text x="125" y="37.8">5</text>
<text x="107.2" y="42.9">3</text>
<text x="116.6" y="47.7" transform="rotate(-90 116.6 47.7)">2</text>
<text x="52" y="52.5">13</text>
<text x="52" y="49.9">14</text>
<text x="52" y="57.5">11</text>
<text x="52" y="55">12</text>
<text x="52" y="60.1">10</text>
<text x="52.6" y="65.2">8</text>
<text x="52.6" y="62.6">9</text>
<text x="52.6" y="70.2">6</text>
<text x="52.6" y="67.7">7</text>
<text x="183.3" y="70.5" transform="rotate(-90 183.3 70.5)">29</text>
<text x="185.8" y="69.9" transform="rotate(-90 185.8 69.9)">2</text>
<text x="188.3" y="70.5" transform="rotate(-90 188.3 70.5)">20</text>
<text x="190.9" y="70.5" transform="rotate(-90 190.9 70.5)">46</text>
<text x="193.4" y="70.5" transform="rotate(-90 193.4 70.5)">55</text>
<text x="52.6" y="77.9">3</text>
<text x="52.6" y="75.3">4</text>
<text x="52.6" y="72.8">5</text>
<text x="102" y="77.5" transform="rotate(-90 102 77.5)">4</text>
<text x="158.7" y="72.8">1</text>
<text x="221.6" y="72.8">49</text>
<text x="221.6" y="75.3">50</text>
<text x="52.6" y="82.9">1</text>
<text x="52.6" y="80.4">2</text>
<text x="95.2" y="82.9">1</text>
<text x="107.9" y="82.9">3</text>
<text x="158.7" y="80.4">4</text>
<text x="221.6" y="82.9">25</text>
<text x="221.6" y="80.4">26</text>
<text x="158.1" y="85.5">21</text>
<text x="158.1" y="88">22</text>
<text x="222.2" y="88">5</text>
<text x="102" y="90.2" transform="rotate(-90 102 90.2)">2</text>
<text x="158.1" y="93.1">53</text>
<text x="158.1" y="95.6">54</text>
<text x="222.2" y="90.6">6</text>
<text x="222.2" y="93.1">7</text>
<text x="222.2" y="95.6">8</text>
<text x="249" y="96" transform="rotate(-90 249 96)">3</text>
<text x="221.6" y="100.7">10</text>
<text x="222.2" y="98.2">9</text>
<text x="239.5" y="100.4" transform="rotate(-90 239.5 100.4)">3</text>
<text x="251.1" y="101">1</text>
<text x="265.4" y="98.2">1</text>
<text x="158.1" y="103.3">44</text>
<text x="158.1" y="105.8">45</text>
<text x="221.6" y="103.3">11</text>
<text x="221.6" y="105.8">12</text>
<text x="241.5" y="105.5">1</text>
<text x="249" y="103.6" transform="rotate(-90 249 103.6)">2</text>
<text x="265.4" y="103.3">1</text>
<text x="158.1" y="108.3">47</text>
<text x="158.1" y="110.9">48</text>
<text x="221.6" y="108.3">13</text>
<text x="221.6" y="110.9">14</text>
<text x="221.6" y="113.4">15</text>
<text x="239.5" y="108" transform="rotate(-90 239.5 108)">2</text>
<text x="265.4" y="113.4">1</text>
<text x="265.4" y="108.3">1</text>
<text x="158.1" y="116">28</text>
<text x="158.1" y="118.5">30</text>
<text x="221.6" y="116">16</text>
<text x="221.6" y="118.5">17</text>
<text x="158.1" y="121">31</text>
<text x="158.1" y="123.6">32</text>
<text x="221.6" y="121">18</text>
<text x="221.6" y="123.6">19</text>
<text x="158.1" y="126.1">33</text>
<text x="158.1" y="128.7">34</text>
<text x="158.1" y="131.2">35</text>
<text x="221.6" y="126.1">23</text>
<text x="221.6" y="128.7">24</text>
<text x="221.6" y="131.2">27</text>
<text x="158.1" y="133.7">38</text>
<text x="158.1" y="136.3">39</text>
<text x="221.6" y="133.7">43</text>
<text x="221.6" y="136.3">51</text>
<text x="63.4" y="138.2">1</text>
<text x="63.4" y="143.3">3</text>
<text x="158.1" y="138.8">40</text>
<text x="158.1" y="141.4">41</text>
<text x="158.1" y="143.9">42</text>
<text x="221.6" y="143.9">36</text>
<text x="221.6" y="141.4">37</text>
<text x="221.6" y="138.8">52</text>
<text x="63.4" y="145.8">2</text>
<text x="63.4" y="148.3">4</text>
<text x="190.9" y="149.3" transform="rotate(-90 190.9 149.3)">57</text>
<text x="55" y="153.1" transform="rotate(-90 55 153.1)">6</text>
<text x="57.5" y="153.1" transform="rotate(-90 57.5 153.1)">5</text>
</g>
<g font-size="1.8" fill="#0f0f0f">
<text x="20.3" y="28.9">VUSB</text>
<text x="69" y="28.9">VBAT</text>
<text x="78.1" y="33.3">VBAT</text>
<text x="78.1" y="40.9">GPIO9</text>
<text x="93.3" y="37.8">VBAT</text>
<text x="57.2" y="57.4">SDA</text>
<text x="57.2" y="60">SCL</text>
<text x="58.3" y="62.5">EN</text>
<text x="92.7" y="65.1">VCC_DISPL</text>
<text x="111" y="82.8">IO15</text>
<text x="150.5" y="80.3">EN</text>
<text x="226.8" y="82.8">D-</text>
<text x="226.8" y="80.3">D+</text>
<text x="150.5" y="85.4">IO15</text>
<text x="226.5" y="87.9">IO0</text>
<text x="226.5" y="93">IO2</text>
<text x="226.5" y="98.1">IO4</text>
<text x="79.4" y="102.5">SDA</text>
<text x="79.5" y="105.1">SCL</text>
<text x="225.3" y="110.8">GPIO9</text>
<text x="226.1" y="115.9">SDA</text>
<text x="226.2" y="118.4">SCL</text>
<text x="121.8" y="120.3">EN</text>
<text x="126.4" y="120.3">EN</text>
<text x="121.1" y="128.6">IO0</text>
<text x="226" y="126">VCC_DISPL</text>
<text x="82.5" y="138.1">VUSB</text>
<text x="82.7" y="143.2">D+</text>
<text x="82.7" y="145.7">D-</text>
</g>
<text font-size="1.8" fill="#009600" x="71.1" y="96.1">R13R14</text>
<g font-size="1.8" fill="#0000c2">
<text x="271.1" y="109">GND</text>
<text x="271.8" y="113.3">J7</text>
<text x="271.8" y="108.2">J6</text>
<text x="271.1" y="114.1">SUPPLY</text>
</g>
<text font-size="1.1" fill="#840000" x="98.7" y="88">RGB</text>
<g font-size="1.1" fill="#a90000">
<text x="133.2" y="94.4">4</text>
<text x="135.6" y="93.2" transform="rotate(-90 135.6 93.2)">3</text>
<text x="137.6" y="94.4">2</text>
<text x="135.6" y="97" transform="rotate(-90 135.6 97)">1</text>
</g>
<text font-size="1.1" fill="#006464" x="135" y="95.2">Y1</text>
<g font-size=".9" fill="#0000c2">
<text x="191.8" y="41">PIN46</text>
<text x="197.5" y="41">PIN20</text>
<text x="203.2" y="41">PIN55</text>
<text x="209.5" y="41">PIN55</text>
</g>
<text font-size=".9" fill="#006464" x="138" y="96.4">40MHz</text>
</svg>
